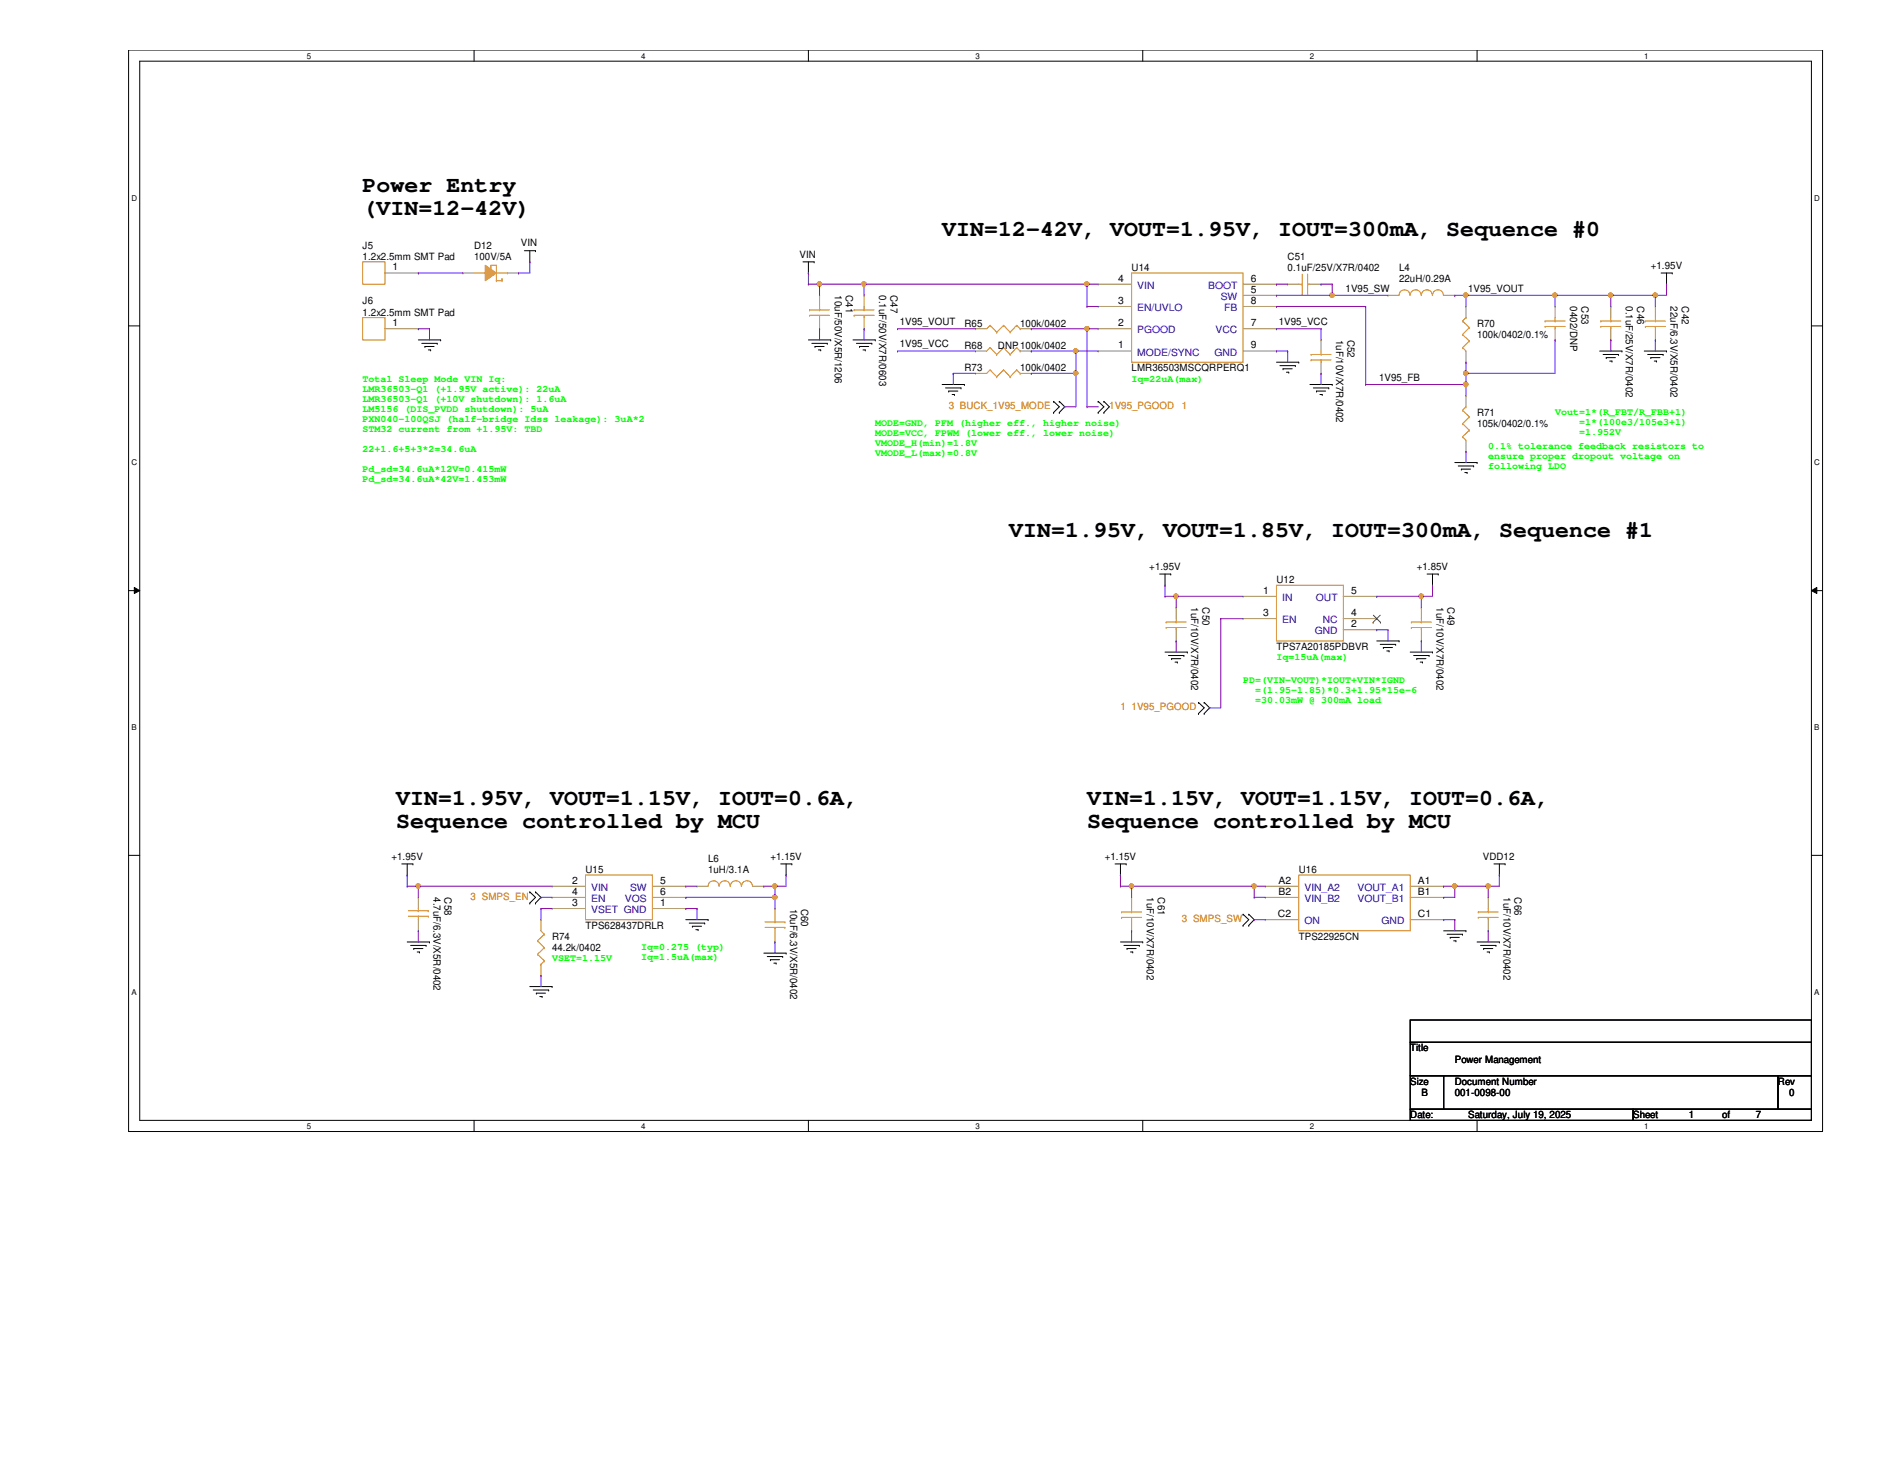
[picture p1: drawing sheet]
<svg xmlns="http://www.w3.org/2000/svg" width="279mm" height="216mm" viewBox="0 0 279 216" stroke-linecap="round" stroke-linejoin="round" font-family="sans-serif">
<path d="M19.1 7.4h250.9v160.2h-250.9zM20.7 9.1h247.7v156.8h-247.7z" fill="none" stroke="#000" stroke-width=".15"/>
<g fill="#fff">
<path d="M45.5 7.6h.6v1.3h-.6z"/>
<path d="M45.5 166.1h.6v1.3h-.6z"/>
</g>
<path d="M70.2 7.4v1.7M70.2 165.9v1.7" fill="none" stroke="#000" stroke-width=".15"/>
<g fill="#fff">
<path d="M95 7.6h.6v1.3h-.6z"/>
<path d="M95 166.1h.6v1.3h-.6z"/>
</g>
<path d="M119.8 7.4v1.7M119.8 165.9v1.7" fill="none" stroke="#000" stroke-width=".15"/>
<g fill="#fff">
<path d="M144.5 7.6h.6v1.3h-.6z"/>
<path d="M144.5 166.1h.6v1.3h-.6z"/>
</g>
<path d="M169.3 7.4v1.7M169.3 165.9v1.7" fill="none" stroke="#000" stroke-width=".15"/>
<g fill="#fff">
<path d="M194.1 7.6h.5v1.3h-.5z"/>
<path d="M194.1 166.1h.5v1.3h-.5z"/>
</g>
<path d="M218.8 7.4v1.7M218.8 165.9v1.7" fill="none" stroke="#000" stroke-width=".15"/>
<g fill="#fff">
<path d="M243.6 7.6h.6v1.3h-.6z"/>
<path d="M243.6 166.1h.6v1.3h-.6z"/>
<path d="M19.5 28.7h.8v1.3h-.8z"/>
<path d="M268.8 28.7h.8v1.3h-.8z"/>
<path d="M19.5 67.9h.8v1.3h-.8z"/>
<path d="M268.8 67.9h.8v1.3h-.8z"/>
</g>
<path d="M19.1 48.3h1.6M268.4 48.3h1.6" fill="none" stroke="#000" stroke-width=".15"/>
<g fill="#fff">
<path d="M19.5 107.1h.7v1.3h-.7z"/>
<path d="M268.8 107.1h.7v1.3h-.7z"/>
</g>
<path d="M19.1 87.5h1.6M19.9 87l.8 .5-.8 .4zM268.4 87.5l.8-.5v.9zM268.4 87.5h1.6" fill="none" stroke="#000" stroke-width=".15"/>
<path d="M19.9 87l.8 .5-.8 .4zM268.4 87.5l.8-.5v.9z" fill="#000"/>
<g fill="#fff">
<path d="M19.5 146.3h.7v1.3h-.7z"/>
<path d="M268.8 146.3h.7v1.3h-.7z"/>
</g>
<g fill="none" stroke="#000" stroke-width=".15">
<path d="M77.7 37.1h1.6M78.5 38.8h.1M78.5 37.1v1.7M79.3 37.1h.1M119 38.8h1.6M119.8 38.8v1.6M120.6 38.8h.1M62 50.3h3.3M62.5 50.8h2.3M62.9 51.3h.1M62.9 51.3h1.4M63.5 51.8h.3"/>
<path d="M63.8 51.8h.1M64.8 50.8h.1M65.3 50.3h.1M119.8 40.4h.1M119.8 50.3h3.3M120.3 50.8h2.3M120.7 51.3h.1M120.7 51.3h1.4M121.2 51.8h.4M121.6 51.8h.1M122.6 50.8h.1M123.1 50.3h.1"/>
<path d="M126.4 50.3h3.3M126.9 50.8h2.3M127.3 51.3h.1M127.3 51.3h1.4M127.8 51.8h.4M128.2 51.8h.1M129.2 50.8h.1M129.7 50.3h.1M139.6 56.9h3.3M140.1 57.4h2.3M140.5 57.9h.1M140.5 57.9h1.4"/>
<path d="M141.1 58.4h.3M141.4 58.4h.1M142.4 57.4h.1M142.9 56.9h.1M156.1 59.4h.1M156.1 59.4l.8 .8-.8 .9M156.9 59.4h.1M156.9 59.4l.8 .8-.8 .9M162.7 59.4h.1M162.7 59.4l.8 .8-.8 .9M163.5 59.4h.1M163.5 59.4l.8 .8-.8 .9"/>
<path d="M189.1 53.6h3.3M189.6 54.1h2.3M190.1 54.6h.1M190.1 54.6h1.3M190.6 55.1h.3M190.9 55.1h.1M191.9 54.1h.1M192.4 53.6h.1M194.1 56.9h3.3M194.6 57.4h2.3M195 57.9h.1M195 57.9h1.4"/>
<path d="M195.5 58.4h.4M195.9 58.4h.1M196.9 57.4h.1M197.4 56.9h.1M237 52h3.3M237.5 52.5h2.3M238 53h.1M238 53h1.3M238.5 53.5h.3M238.8 53.5h.1M239.8 52.5h.1M240.3 52h.1"/>
<path d="M243.6 52h3.3M244.1 52.5h2.3M244.6 53h.1M244.6 53h1.3M245.1 53.5h.3M245.4 53.5h.1M246.1 40.4h1.6M246.4 52.5h.1M246.9 52h.1M246.9 42.1h.1M246.9 40.4v1.7M247.7 40.4h.1"/>
<path d="M156.1 61.1h.1M156.9 61.1h.1M162.7 61.1h.1M163.5 61.1h.1M215.5 68.5h3.3M216 69h2.3M216.5 69.5h.1M216.5 69.5h1.3M217 70h.3M217.3 70h.1M218.3 69h.1M218.8 68.5h.1"/>
<path d="M171.8 85h1.6M172.6 86.7h.1M172.6 96.6h3.3M172.6 85v1.7M173.1 97.1h2.3M173.4 85h.1M173.6 97.5h.1M173.6 97.5h1.3M174.1 98h.3M174.4 98h.1M175.4 97.1h.1M175.9 96.6h.1"/>
<path d="M204 94.9h3.3M204.5 95.4h2.3M204.9 95.9h.1M204.9 95.9h1.4M205.4 96.4h.4M205.8 96.4h.1M206.8 95.4h.1M207.3 94.9h.1M208.9 96.6h3.3M209.4 97.1h2.3M209.9 97.5h.1M209.9 97.5h1.3"/>
<path d="M210.4 98h.3M210.7 98h.1M211.4 85h1.7M211.7 97.1h.1M212.2 96.6h.1M212.2 86.7h.1M212.2 85v1.7M213.1 85h.1M177.5 104h.1M177.5 105.7h.1M177.5 104l.9 .8-.9 .9M178.4 105.7h.1"/>
<path d="M178.4 104h.1M178.4 104l.8 .8-.8 .9M19.1 126.7h1.6M59.5 127.9h1.7M60.3 129.6h.1M60.3 139.5h3.3M60.3 127.9v1.7M60.8 140h2.3M61.2 127.9h.1M63.1 140h.1M63.6 139.5h.1M78.5 132.1h.1"/>
<path d="M78.5 133.7h.1M78.5 132.1l.8 .8-.8 .8M79.3 133.7h.1M79.3 132.1h.1M79.3 132.1l.8 .8-.8 .8M101.6 136.2h3.3M102.1 136.7h2.3M102.6 137.2h.1M102.6 137.2h1.3M103.1 137.7h.3M103.4 137.7h.1M104.4 136.7h.1"/>
<path d="M104.9 136.2h.1M115.7 127.9h1.6M116.5 129.6h.1M116.5 127.9v1.7M117.3 127.9h.1M165.2 127.9h1.6M166 129.6h.1M166 139.5h3.3M166 127.9v1.7M166.5 140h2.3M166.8 127.9h.1M168.8 140h.1"/>
<path d="M169.3 139.5h.1M184.2 135.4h.1M184.2 137h.1M184.2 135.4l.8 .8-.8 .8M185 137h.1M185 135.4h.1M185 135.4l.8 .8-.8 .8M213.9 137.8h3.3M214.4 138.3h2.3M214.8 138.8h.1M214.8 138.8h1.4M215.3 139.3h.4"/>
<path d="M215.7 139.3h.1M216.7 138.3h.1M217.2 137.8h.1M218.8 139.5h3.3M219.3 140h2.3M221.3 127.9h1.7M221.6 140h.1M222.1 129.6h.1M222.1 139.5h.1M222.1 127.9v1.7M223 127.9h.1M268.4 126.7h1.6"/>
<path d="M61.3 140.5h.1M61.3 140.5h1.4M61.8 141h.3M62.1 141h.1M78.5 146.1h3.3M79 146.6h2.3M79.5 147.1h.1M79.5 147.1h1.3M80 147.6h.3M80.3 147.6h.1M81.3 146.6h.1M81.8 146.1h.1"/>
<path d="M113.2 141.1h3.3M113.7 141.6h2.3M114.1 142.1h.1M114.1 142.1h1.4M114.6 142.6h.4M115 142.6h.1M116 141.6h.1M116.5 141.1h.1M167 140.5h.1M167 140.5h1.3M167.5 141h.3M167.8 141h.1"/>
<path d="M208.9 151h59.5v3.3h-59.5zM208.9 154.3h59.5v5h-59.5zM208.9 159.3h5v5h-5zM213.9 159.3h49.5v5h-49.5zM219.8 140.5h.1M219.8 140.5h1.3M220.3 141h.3M220.6 141h.1M263.4 159.3h5v5h-5zM208.9 164.3h33v1.6h-33zM241.9 164.3h26.5v1.6h-26.5z"/>
</g>
<g fill="none" stroke="#cc8006" stroke-width=".15">
<path d="M53.7 38.8h3.3v3.3h-3.3zM72.7 39.3h.1M72.7 39.6h.1M72.7 39.3h.8v2.3M72.7 39.3v.3M53.7 47h3.3v3.3h-3.3zM70.2 40.4h1.7M71.9 40.4h.1M73.5 41.6h.1M73.5 40.4h1.7M73.5 41.6h.9M74.4 41.6h.1"/>
<path d="M74.4 41.3h.1M74.4 41.3v.3M75.2 40.4h.1M119.9 45.9h.1M119.9 46.7h.1M119.9 45.9h3M119.9 46.7h3M121.4 46.7h.1M121.4 45.9h.1M121.4 45.4v.5M121.4 46.7v.3M126.5 45.9h.1"/>
<path d="M126.5 46.7h.1M126.5 45.9h3M126.5 46.7h3M128 46.7h.1M128 45.9h.1M128 45.4v.5M128 46.7v.3M146.7 48.2h.1M146.7 51.5h.1M146.7 48.2l-.5 .5M146.7 48.2l1 1M146.7 51.5l-.5 .5"/>
<path d="M146.7 51.5l1 1M147.7 49.2h.1M147.7 52.5h.1M148.7 48.2h.1M148.7 51.5h.1M148.7 48.2l-1 1M148.7 48.2l.9 1M148.7 51.5l-1 1M148.7 51.5l.9 1M149.6 49.2h.1M149.6 52.5h.1M150.6 48.2h.1"/>
<path d="M150.6 51.5h.1M150.6 48.2l-1 1M150.6 48.2l.5 .5M150.6 51.5l-1 1M150.6 51.5l.5 .5M151.1 48.7h.1M151.1 52h.1M194.2 52.5h.1M194.2 53.3h.1M194.2 52.5h3M194.2 53.3h3M195.7 53.3h.1"/>
<path d="M195.7 52.5h.1M195.7 52v.5M195.7 53.3v.3M172.8 92.1h.1M172.8 92.9h.1M172.8 92.1h2.9M172.8 92.9h2.9M174.2 92.9h.1M174.2 92.1h.1M174.2 91.6v.5M174.2 92.9v.4M189.1 86.7h9.9v8.2h-9.9z"/>
<path d="M60.5 135.7h3M60.5 134.9h3M62 134.9h.1M62 135.7h.1M62 134.5v.4M62 135.7v.5M63.5 135.7h.1M63.5 134.9h.1M79.6 139.3h.1M79.6 139.3l1 1M80.1 137.8l.5 .5M80.6 138.3h.1"/>
<path d="M80.6 138.3l-1 1M86.7 129.6h9.9v6.6h-9.9zM104.9 131.2a.8 .8 0 0 1 .8-.8 .8 .8 0 0 1 .8 .8M106.6 131.2a.8 .8 0 0 1 .8-.8 .8 .8 0 0 1 .8 .8M108.2 131.2a.8 .8 0 0 1 .8-.8 .8 .8 0 0 1 .8 .8M109.9 131.2a.8 .8 0 0 1 .8-.8 .8 .8 0 0 1 .8 .8M166.2 135h.1M166.2 135.8h.1M166.2 135h2.9M166.2 135.8h2.9M167.6 135.8h.1M167.6 135h.1"/>
<path d="M167.6 134.5v.5M167.6 135.8v.4M219 135h.1M219 135.8h.1M219 135h3M219 135.8h3M220.5 135.8h.1M220.5 135h.1M220.5 134.5v.5M220.5 135.8v.4M79.6 141.3h.1M79.6 141.3l1 1"/>
<path d="M80.1 142.8h.1M80.6 140.3h.1M80.6 142.3h.1M80.6 140.3l-1 1M80.6 142.3l-.5 .5"/>
</g>
<g fill="none" stroke="#a84" stroke-width=".15">
<path d="M57 48.7h5M57 40.4h5M62 40.4h.1M62 48.7h.1M121.4 48.7h.1M121.4 43.7h.1M121.4 43.7v1.7M121.4 47v1.7M128 48.7h.1M128 43.7h.1M128 43.7v1.7M128 47v1.7"/>
<path d="M144.5 48.7h.1M144.5 52h.1M144.5 48.7h1.7M144.5 52h1.7M151.1 48.7h1.7M151.1 52h1.7M152.8 48.7h.1M152.8 52h.1M195.7 55.3h.1M195.7 50.3h.1M195.7 50.3v1.7M195.7 53.6v1.7"/>
<path d="M174.2 94.9h.1M174.2 90h.1M174.2 90v1.6M174.2 93.3v1.6M184.2 91.6h.1M184.2 88.3h.1M184.2 88.3h4.9M184.2 91.6h4.9M199 88.3h5M199 93.3h5M199 91.6h5M204 88.3h.1"/>
<path d="M204 93.3h.1M204 91.6h.1M62 132.9h.1M62 137.8h.1M62 132.9v1.6M62 136.2v1.6M80.1 136.2h.1M80.1 136.2v1.6M81.8 131.2h.1M81.8 134.5h.1M81.8 132.9h.1M81.8 134.5h4.9"/>
<path d="M81.8 131.2h4.9M81.8 132.9h4.9M96.6 134.5h5M96.6 131.2h5M96.6 132.9h5M101.6 134.5h.1M101.6 131.2h.1M101.6 132.9h.1M103.3 131.2h.1M103.3 131.2h1.6M111.5 131.2h1.7M113.2 131.2h.1"/>
<path d="M167.6 137.8h.1M167.6 132.9h.1M167.6 132.9v1.6M167.6 136.2v1.6M220.5 137.8h.1M220.5 132.9h.1M220.5 132.9v1.6M220.5 136.2v1.6M80.1 144.4h.1M80.1 142.8v1.6"/>
</g>
<path d="M203.4 92.2h.1M203.5 91.1l1 1.1M204.5 91.1l-1.1 1.1M204.5 92.2h.1" fill="none" stroke="#804000" stroke-width=".15"/>
<path d="M71.9 39.3l1.6 1.1-1.6 1.2z" fill-rule="evenodd" fill="#cc8006"/>
<g fill="none" stroke="#cc8006" stroke-width=".15">
<path d="M71.9 39.3l1.6 1.1-1.6 1.2zM146.7 54.8h.1M146.7 54.8l-.5 .5M146.7 54.8l1 1M147.7 55.8h.1M148.7 54.8h.1M148.7 54.8l-1 1M148.7 54.8l.9 1M149.6 55.8h.1M150.6 54.8h.1M150.6 54.8l-1 1M150.6 54.8l.5 .5"/>
<path d="M151.1 55.3h.1M167.6 40.4h16.6v13.2h-16.6zM192.4 42.1h.5M192.9 43.6h.1M192.9 42.1h.1M192.9 40.6v3M193.7 42.1h.1M193.7 43.6h.1M193.7 42.1h.4M193.7 40.6v3M207.3 43.7a.8 .8 0 0 1 .8-.8 .8 .8 0 0 1 .8 .8M208.9 43.7a.8 .8 0 0 1 .8-.8 .8 .8 0 0 1 .8 .8"/>
<path d="M210.6 43.7a.8 .8 0 0 1 .8-.8 .8 .8 0 0 1 .8 .8M212.2 43.7a.8 .8 0 0 1 .8-.8 .8 .8 0 0 1 .8 .8M216.7 51.5h.1M216.7 49.5h.1M216.7 47.5h.1M216.7 51.5l.5 .5M216.7 49.5l1 1M216.7 47.5l1 1M217.2 47h.1M217.2 47l-.5 .5M217.7 50.5h.1M217.7 48.5h.1"/>
<path d="M217.7 50.5l-1 1M217.7 48.5l-1 1M228.9 47.5h.1M228.9 48.3h.1M228.9 47.5h3M228.9 48.3h3M230.4 48.3h.1M230.4 47.5h.1M230.4 47v.5M230.4 48.3v.4M237.2 47.5h.1M237.2 48.3h.1"/>
<path d="M237.2 47.5h2.9M237.2 48.3h2.9M238.6 48.3h.1M238.6 47.5h.1M238.6 47v.5M238.6 48.3v.4M243.8 47.5h.1M243.8 48.3h.1M243.8 47.5h2.9M243.8 48.3h2.9M245.2 48.3h.1M245.2 47.5h.1"/>
<path d="M245.2 47v.5M245.2 48.3v.4M216.7 64.7h.1M216.7 62.7h.1M216.7 60.7h.1M216.7 64.7l.5 .5M216.7 62.7l1 1M216.7 60.7l1 1M217.2 60.2h.1M217.2 60.2l-.5 .5M217.7 63.7h.1M217.7 61.7h.1"/>
<path d="M217.7 63.7l-1 1M217.7 61.7l-1 1M209.1 92.1h.1M209.1 92.9h.1M209.1 92.1h2.9M209.1 92.9h2.9M210.6 92.9h.1M210.6 92.1h.1M210.6 91.6v.5M210.6 92.9v.4M113.3 137.3h3M113.3 136.5h3"/>
<path d="M114.8 136.5h.1M114.8 137.3h.1M114.8 136.2v.3M114.8 137.3v.5M116.3 137.3h.1M116.3 136.5h.1M192.4 129.6h16.5v8.2h-16.5z"/>
</g>
<g fill="none" stroke="#a84" stroke-width=".15">
<path d="M68.6 40.4h.1M68.6 40.4h1.6M75.2 40.4h1.6M76.8 40.4h.1M144.5 55.3h.1M144.5 55.3h1.7M151.1 55.3h1.7M152.8 55.3h.1M162.7 52h.1M162.7 48.7h.1M162.7 45.4h.1M162.7 42.1h.1"/>
<path d="M162.7 42.1h4.9M162.7 52h4.9M162.7 48.7h4.9M162.7 45.4h4.9M184.2 42.1h4.9M184.2 52h4.9M184.2 48.7h4.9M184.2 45.4h4.9M184.2 43.7h4.9M189.1 43.7h.1M189.1 42.1h.1M189.1 48.7h.1"/>
<path d="M189.1 45.4h.1M189.1 52h.1M190.8 42.1h.1M190.8 42.1h1.6M194.1 42.1h1.6M195.7 42.1h.1M205.6 43.7h.1M205.6 43.7h1.7M213.9 43.7h1.6M215.5 43.7h.1M217.2 53.6h.1M217.2 45.4h.1"/>
<path d="M217.2 58.6h.1M217.2 45.4v1.6M217.2 52v1.6M217.2 58.6v1.6M230.4 50.3h.1M230.4 45.4h.1M230.4 45.4v1.6M230.4 48.7v1.6M238.6 50.3h.1M238.6 45.4h.1M238.6 45.4v1.6M238.6 48.7v1.6"/>
<path d="M245.2 50.3h.1M245.2 45.4h.1M245.2 45.4v1.6M245.2 48.7v1.6M217.2 66.8h.1M217.2 65.2v1.6M210.6 94.9h.1M210.6 90h.1M210.6 90v1.6M210.6 93.3v1.6M114.8 134.5h.1M114.8 139.5h.1"/>
<path d="M114.8 134.5v1.7M114.8 137.8v1.7M187.5 131.2h.1M187.5 132.9h.1M187.5 136.2h.1M187.5 131.2h4.9M187.5 132.9h4.9M187.5 136.2h4.9M208.9 131.2h5M208.9 132.9h5M208.9 136.2h5M213.9 136.2h.1"/>
<path d="M213.9 131.2h.1M213.9 132.9h.1"/>
</g>
<path d="M119.8 40.4h.1M119.8 42.1h.1M119.8 40.4v1.7M119.8 42.1h1.6M121.4 42.1h.1M121.4 42.1v1.6" fill="none" stroke="#4200ff" stroke-width=".15"/>
<circle cx="121.4" cy="42.1" r=".32" fill="#f00"/>
<circle cx="121.4" cy="42.1" r=".32" fill="none" stroke="#f00" stroke-width=".15"/>
<path d="M121.4 42.1h.1M121.4 42.1h39.6M128 42.1h.1M128 42.1v1.6" fill="none" stroke="#4200ff" stroke-width=".15"/>
<circle cx="161" cy="42.1" r=".32" fill="#f00"/>
<circle cx="161" cy="42.1" r=".32" fill="none" stroke="#f00" stroke-width=".15"/>
<circle cx="128" cy="42.1" r=".32" fill="#f00"/>
<circle cx="128" cy="42.1" r=".32" fill="none" stroke="#f00" stroke-width=".15"/>
<path d="M161 42.1h.1M161 42.1v3.3M189.1 42.1h.1M189.1 43.7h.1M189.1 42.1h1.7M189.1 43.7h16.5M195.7 42.1h.1M195.7 42.1h1.7M197.4 42.1h.1M197.4 43.7h.1M197.4 42.1v1.6" fill="none" stroke="#4200ff" stroke-width=".15"/>
<circle cx="197.3" cy="43.7" r=".32" fill="#f00"/>
<circle cx="197.3" cy="43.7" r=".32" fill="none" stroke="#f00" stroke-width=".15"/>
<path d="M215.5 43.7h.1M215.5 43.7h14.9M217.2 43.7h.1M217.2 43.7v1.7" fill="none" stroke="#4200ff" stroke-width=".15"/>
<circle cx="217.1" cy="43.7" r=".32" fill="#f00"/>
<circle cx="217.1" cy="43.7" r=".32" fill="none" stroke="#f00" stroke-width=".15"/>
<path d="M230.4 43.7h.1M230.4 43.7h8.2M230.4 43.7v1.7" fill="none" stroke="#4200ff" stroke-width=".15"/>
<circle cx="230.4" cy="43.7" r=".32" fill="#f00"/>
<circle cx="230.4" cy="43.7" r=".32" fill="none" stroke="#f00" stroke-width=".15"/>
<path d="M238.6 43.7h.1M238.6 43.7v1.7M238.6 43.7h6.6" fill="none" stroke="#4200ff" stroke-width=".15"/>
<circle cx="245.2" cy="43.7" r=".32" fill="#f00"/>
<circle cx="245.2" cy="43.7" r=".32" fill="none" stroke="#f00" stroke-width=".15"/>
<circle cx="238.6" cy="43.7" r=".32" fill="#f00"/>
<circle cx="238.6" cy="43.7" r=".32" fill="none" stroke="#f00" stroke-width=".15"/>
<g fill="none" stroke="#4200ff" stroke-width=".15">
<path d="M121.4 48.7h.1M121.4 48.7v1.6M128 48.7h.1M128 48.7v1.6M133 52h.1M133 52h11.5M152.8 52h.1M152.8 52h9.9M159.4 52h.1M159.4 52v3.3M161 45.4h.1M161 45.4h1.7"/>
<path d="M189.1 45.4h.1M189.1 48.7h.1M189.1 45.4h13.2M189.1 48.7h6.6M195.7 48.7h.1M195.7 48.7v1.6M202.3 45.4h.1M202.3 45.4v11.5M230.4 50.3h.1M230.4 50.3v5M238.6 50.3h.1M238.6 50.3v1.7"/>
<path d="M245.2 43.7h.1M245.2 50.3h.1M245.2 43.7v1.7M245.2 50.3v1.7M245.2 43.7h1.7"/>
</g>
<circle cx="159.4" cy="55.3" r=".32" fill="#f00"/>
<circle cx="159.4" cy="55.3" r=".32" fill="none" stroke="#f00" stroke-width=".15"/>
<circle cx="159.4" cy="52" r=".32" fill="#f00"/>
<circle cx="159.4" cy="52" r=".32" fill="none" stroke="#f00" stroke-width=".15"/>
<g fill="none" stroke="#4200ff" stroke-width=".15">
<path d="M141.2 55.3h.1M141.2 55.3h3.3M141.2 55.3v1.6M152.8 55.3h.1M152.8 55.3h6.6M159.4 55.3h.1M159.4 55.3v4.9M189.1 52h.1M189.1 52h1.7M190.8 52h.1M190.8 52v1.6M195.7 55.3h.1"/>
<path d="M195.7 55.3v1.6M217.2 53.6h.1M217.2 55.3h.1M217.2 53.6v3.3M217.2 55.3h13.2"/>
</g>
<circle cx="217.1" cy="55.3" r=".32" fill="#f00"/>
<circle cx="217.1" cy="55.3" r=".32" fill="none" stroke="#f00" stroke-width=".15"/>
<path d="M202.3 56.9h.1M202.3 56.9h14.9" fill="none" stroke="#4200ff" stroke-width=".15"/>
<circle cx="217.1" cy="56.9" r=".32" fill="#f00"/>
<circle cx="217.1" cy="56.9" r=".32" fill="none" stroke="#f00" stroke-width=".15"/>
<g fill="none" stroke="#4200ff" stroke-width=".15">
<path d="M78.5 38.8h.1M78.5 38.8v1.6h-1.7M62 40.4h.1M62 48.7h.1M62 40.4h6.6M62 48.7h1.6M63.6 48.7h.1M63.6 48.7v1.6M76.8 40.4h.1M133 48.7h.1M133 48.7h11.5M152.8 48.7h.1"/>
<path d="M152.8 48.7h8.2M161 48.7h.1M161 48.7v11.5M217.2 56.9h.1M217.2 56.9v1.7M246.9 42.1h.1M246.9 42.1v1.6M157.7 60.2h.1M157.7 60.2h1.7M217.2 66.8h.1M217.2 66.8v1.7"/>
</g>
<circle cx="161" cy="48.7" r=".32" fill="#f00"/>
<circle cx="161" cy="48.7" r=".32" fill="none" stroke="#f00" stroke-width=".15"/>
<path d="M161 48.7h.1M161 48.7h1.7M161 60.2h.1M161 60.2h1.7M174.2 94.9h.1M174.2 88.3h.1M174.2 88.3v1.7M174.2 94.9v1.7M204 93.3h.1M204 93.3h1.6M205.6 93.3h.1M205.6 93.3v1.6" fill="none" stroke="#4200ff" stroke-width=".15"/>
<circle cx="174.2" cy="88.3" r=".32" fill="#f00"/>
<circle cx="174.2" cy="88.3" r=".32" fill="none" stroke="#f00" stroke-width=".15"/>
<path d="M174.2 88.3h.1M174.2 88.3h10M204 88.3h.1M204 88.3h6.6M210.6 94.9h.1M210.6 88.3h.1M210.6 88.3v1.7M210.6 94.9v1.7" fill="none" stroke="#4200ff" stroke-width=".15"/>
<circle cx="210.5" cy="88.3" r=".32" fill="#f00"/>
<circle cx="210.5" cy="88.3" r=".32" fill="none" stroke="#f00" stroke-width=".15"/>
<g fill="none" stroke="#4200ff" stroke-width=".15">
<path d="M161 42.1h.1M161 42.1h1.7M172.6 86.7h.1M172.6 88.3h.1M172.6 88.3h1.6M172.6 86.7v1.6M180.8 91.6h.1M180.8 91.6h3.4M180.8 91.6v13.2h-1.6M210.6 88.3h.1M212.2 86.7h.1M212.2 86.7v1.6h-1.6"/>
<path d="M179.2 104.8h.1M101.6 134.5h.1M101.6 131.2h.1M101.6 132.9h.1M101.6 134.5h1.7M101.6 131.2h1.7M101.6 132.9h13.2M103.3 134.5h.1M103.3 134.5v1.7"/>
</g>
<circle cx="114.8" cy="132.9" r=".32" fill="#f00"/>
<circle cx="114.8" cy="132.9" r=".32" fill="none" stroke="#f00" stroke-width=".15"/>
<path d="M113.2 131.2h.1M113.2 131.2h1.6M114.8 131.2h.1M114.8 131.2v1.7" fill="none" stroke="#4200ff" stroke-width=".15"/>
<circle cx="114.8" cy="131.2" r=".32" fill="#f00"/>
<circle cx="114.8" cy="131.2" r=".32" fill="none" stroke="#f00" stroke-width=".15"/>
<g fill="none" stroke="#4200ff" stroke-width=".15">
<path d="M60.3 129.6h.1M60.3 131.2h.1M60.3 131.2h1.7M60.3 129.6v1.6M62 137.8h.1M62 131.2h.1M62 131.2v1.7M62 137.8v1.7M80.1 134.5h.1M80.1 134.5v1.7M80.1 134.5h1.7M114.8 139.5h.1"/>
<path d="M114.8 131.2h.1M114.8 139.5v1.6M116.5 129.6h.1M116.5 129.6v1.6h-1.7M80.1 144.4h.1M80.1 144.4v1.7"/>
</g>
<circle cx="62" cy="131.2" r=".32" fill="#f00"/>
<circle cx="62" cy="131.2" r=".32" fill="none" stroke="#f00" stroke-width=".15"/>
<path d="M62 131.2h.1M62 131.2h19.8M80.1 132.9h.1M80.1 132.9h1.7M185.8 136.2h.1M185.8 136.2h1.7M215.5 136.2h.1M215.5 136.2v1.6M220.5 131.2h.1M220.5 131.2v1.7M222.1 129.6h.1M222.1 129.6v1.6h-1.6" fill="none" stroke="#4200ff" stroke-width=".15"/>
<circle cx="220.4" cy="131.2" r=".32" fill="#f00"/>
<circle cx="220.4" cy="131.2" r=".32" fill="none" stroke="#f00" stroke-width=".15"/>
<path d="M114.8 132.9h.1M114.8 132.9v1.6M213.9 136.2h.1M213.9 131.2h.1M213.9 132.9h.1M213.9 136.2h1.6M213.9 131.2h1.6M215.5 131.2h.1M215.5 131.2v1.7h-1.6" fill="none" stroke="#4200ff" stroke-width=".15"/>
<circle cx="215.5" cy="131.2" r=".32" fill="#f00"/>
<circle cx="215.5" cy="131.2" r=".32" fill="none" stroke="#f00" stroke-width=".15"/>
<path d="M167.6 137.8h.1M167.6 131.2h.1M167.6 131.2h19.9M167.6 137.8v1.7M185.8 132.9h.1M185.8 131.2h.1M185.8 132.9h1.7M185.8 131.2v1.7M215.5 131.2h.1M215.5 131.2h5M220.5 137.8h.1M220.5 137.8v1.7" fill="none" stroke="#4200ff" stroke-width=".15"/>
<circle cx="185.8" cy="131.2" r=".32" fill="#f00"/>
<circle cx="185.8" cy="131.2" r=".32" fill="none" stroke="#f00" stroke-width=".15"/>
<circle cx="167.6" cy="131.2" r=".32" fill="#f00"/>
<circle cx="167.6" cy="131.2" r=".32" fill="none" stroke="#f00" stroke-width=".15"/>
<path d="M166 129.6h.1M166 131.2h.1M166 129.6v1.6M166 131.2h1.6M167.6 131.2h.1M167.6 131.2v1.7" fill="none" stroke="#4200ff" stroke-width=".15"/>
<circle cx="121.4" cy="42.1" r=".32" fill="#f00"/>
<circle cx="121.4" cy="42.1" r=".32" fill="none" stroke="#f00" stroke-width=".15"/>
<circle cx="161" cy="42.1" r=".32" fill="#f00"/>
<circle cx="161" cy="42.1" r=".32" fill="none" stroke="#f00" stroke-width=".15"/>
<circle cx="128" cy="42.1" r=".32" fill="#f00"/>
<circle cx="128" cy="42.1" r=".32" fill="none" stroke="#f00" stroke-width=".15"/>
<circle cx="197.3" cy="43.7" r=".32" fill="#f00"/>
<circle cx="197.3" cy="43.7" r=".32" fill="none" stroke="#f00" stroke-width=".15"/>
<circle cx="217.1" cy="43.7" r=".32" fill="#f00"/>
<circle cx="217.1" cy="43.7" r=".32" fill="none" stroke="#f00" stroke-width=".15"/>
<circle cx="230.4" cy="43.7" r=".32" fill="#f00"/>
<circle cx="230.4" cy="43.7" r=".32" fill="none" stroke="#f00" stroke-width=".15"/>
<circle cx="245.2" cy="43.7" r=".32" fill="#f00"/>
<circle cx="245.2" cy="43.7" r=".32" fill="none" stroke="#f00" stroke-width=".15"/>
<circle cx="238.6" cy="43.7" r=".32" fill="#f00"/>
<circle cx="238.6" cy="43.7" r=".32" fill="none" stroke="#f00" stroke-width=".15"/>
<circle cx="159.4" cy="55.3" r=".32" fill="#f00"/>
<circle cx="159.4" cy="55.3" r=".32" fill="none" stroke="#f00" stroke-width=".15"/>
<circle cx="159.4" cy="52" r=".32" fill="#f00"/>
<circle cx="159.4" cy="52" r=".32" fill="none" stroke="#f00" stroke-width=".15"/>
<circle cx="217.1" cy="55.3" r=".32" fill="#f00"/>
<circle cx="217.1" cy="55.3" r=".32" fill="none" stroke="#f00" stroke-width=".15"/>
<circle cx="217.1" cy="56.9" r=".32" fill="#f00"/>
<circle cx="217.1" cy="56.9" r=".32" fill="none" stroke="#f00" stroke-width=".15"/>
<circle cx="161" cy="48.7" r=".32" fill="#f00"/>
<circle cx="161" cy="48.7" r=".32" fill="none" stroke="#f00" stroke-width=".15"/>
<circle cx="174.2" cy="88.3" r=".32" fill="#f00"/>
<circle cx="174.2" cy="88.3" r=".32" fill="none" stroke="#f00" stroke-width=".15"/>
<circle cx="210.5" cy="88.3" r=".32" fill="#f00"/>
<circle cx="210.5" cy="88.3" r=".32" fill="none" stroke="#f00" stroke-width=".15"/>
<circle cx="114.8" cy="132.9" r=".32" fill="#f00"/>
<circle cx="114.8" cy="132.9" r=".32" fill="none" stroke="#f00" stroke-width=".15"/>
<circle cx="114.8" cy="131.2" r=".32" fill="#f00"/>
<circle cx="114.8" cy="131.2" r=".32" fill="none" stroke="#f00" stroke-width=".15"/>
<circle cx="62" cy="131.2" r=".32" fill="#f00"/>
<circle cx="62" cy="131.2" r=".32" fill="none" stroke="#f00" stroke-width=".15"/>
<circle cx="220.4" cy="131.2" r=".32" fill="#f00"/>
<circle cx="220.4" cy="131.2" r=".32" fill="none" stroke="#f00" stroke-width=".15"/>
<circle cx="215.5" cy="131.2" r=".32" fill="#f00"/>
<circle cx="215.5" cy="131.2" r=".32" fill="none" stroke="#f00" stroke-width=".15"/>
<circle cx="185.8" cy="131.2" r=".32" fill="#f00"/>
<circle cx="185.8" cy="131.2" r=".32" fill="none" stroke="#f00" stroke-width=".15"/>
<circle cx="167.6" cy="131.2" r=".32" fill="#f00"/>
<circle cx="167.6" cy="131.2" r=".32" fill="none" stroke="#f00" stroke-width=".15"/>
<g font-size="3.4">
<text x="53.7" y="28.4">Power Entry</text>
<text x="53.7" y="31.8">(VIN=12-42V)</text>
<text x="139.6" y="35">VIN=12-42V, VOUT=1.95V, IOUT=300mA, Sequence #0</text>
<text x="149.5" y="79.5">VIN=1.95V, VOUT=1.85V, IOUT=300mA, Sequence #1</text>
<text x="58.7" y="119.2">VIN=1.95V, VOUT=1.15V, IOUT=0.6A,</text>
<text x="161" y="119.2">VIN=1.15V, VOUT=1.15V, IOUT=0.6A,</text>
<text x="58.7" y="122.6">Sequence controlled by MCU</text>
<text x="161" y="122.6">Sequence controlled by MCU</text>
</g>
<g font-size="1.5">
<text x="53.7" y="36.8">J5</text>
<text x="53.7" y="38.5">1.2x2.5mm SMT Pad</text>
<text x="58.2" y="40">1</text>
<text x="70.2" y="36.8">D12</text>
<text x="70.2" y="38.5">100V/5A</text>
<text x="77.2" y="36.5">VIN</text>
<text x="118.4" y="38.1">VIN</text>
<text x="165.7" y="41.7">4</text>
<text x="167.6" y="40.1">U14</text>
<text x="185.3" y="41.7">6</text>
<text x="190.8" y="38.5">C51</text>
<text x="190.8" y="40.1">0.1uF/25V/X7R/0402</text>
<text x="207.3" y="40.1">L4</text>
<text x="207.3" y="41.8">22uH/0.29A</text>
<text x="244.6" y="39.8">+1.95V</text>
<text x="53.7" y="45.1">J6</text>
<text x="53.7" y="46.7">1.2x2.5mm SMT Pad</text>
<text x="123.7" y="43.7" transform="rotate(90 123.7 43.7)">10uF/50V/X5R/1206</text>
<text x="125.3" y="43.7" transform="rotate(90 125.3 43.7)">C41</text>
<text x="130.3" y="43.7" transform="rotate(90 130.3 43.7)">0.1uF/50V/X7R/0603</text>
<text x="131.9" y="43.7" transform="rotate(90 131.9 43.7)">C47</text>
<text x="165.7" y="45">3</text>
<text x="185.3" y="43.3">5</text>
<text x="185.3" y="45">8</text>
<text x="199.3" y="43.2">1V95_SW</text>
<text x="217.5" y="43.2">1V95_VOUT</text>
<text x="232.6" y="45.4" transform="rotate(90 232.6 45.4)">0402/DNP</text>
<text x="234.3" y="45.4" transform="rotate(90 234.3 45.4)">C53</text>
<text x="240.9" y="45.4" transform="rotate(90 240.9 45.4)">0.1uF/25V/X7R/0402</text>
<text x="242.5" y="45.4" transform="rotate(90 242.5 45.4)">C46</text>
<text x="247.5" y="45.4" transform="rotate(90 247.5 45.4)">22uF/6.3V/X5R/0402</text>
<text x="249.1" y="45.4" transform="rotate(90 249.1 45.4)">C42</text>
<text x="58.2" y="48.3">1</text>
<text x="133.3" y="51.4">1V95_VCC</text>
<text x="133.3" y="48.1">1V95_VOUT</text>
<text x="142.9" y="48.4">R65</text>
<text x="142.9" y="51.7">R68</text>
<text x="147.8" y="51.7">DNP100k/0402</text>
<text x="151.1" y="48.4">100k/0402</text>
<text x="165.7" y="51.6">1</text>
<text x="165.7" y="48.3">2</text>
<text x="185.3" y="48.3">7</text>
<text x="185.3" y="51.6">9</text>
<text x="189.4" y="48.1">1V95_VCC</text>
<text x="198" y="50.3" transform="rotate(90 198 50.3)">1uF/10V/X7R/0402</text>
<text x="199.6" y="50.3" transform="rotate(90 199.6 50.3)">C52</text>
<text x="218.8" y="48.4">R70</text>
<text x="218.8" y="50">100k/0402/0.1%</text>
<text x="142.9" y="55">R73</text>
<text x="151.1" y="55">100k/0402</text>
<text x="167.6" y="55">LMR36503MSCQRPERQ1</text>
<text x="204.3" y="56.4">1V95_FB</text>
<text x="218.8" y="61.6">R71</text>
<text x="218.8" y="63.2">105k/0402/0.1%</text>
<text x="170.3" y="84.4">+1.95V</text>
<text x="176.5" y="90" transform="rotate(90 176.5 90)">1uF/10V/X7R/0402</text>
<text x="178.1" y="90" transform="rotate(90 178.1 90)">C50</text>
<text x="187.1" y="87.9">1</text>
<text x="189.1" y="86.4">U12</text>
<text x="200.2" y="87.9">5</text>
<text x="209.9" y="84.4">+1.85V</text>
<text x="212.8" y="90" transform="rotate(90 212.8 90)">1uF/10V/X7R/0402</text>
<text x="214.5" y="90" transform="rotate(90 214.5 90)">C49</text>
<text x="187.1" y="91.2">3</text>
<text x="200.2" y="92.9">2</text>
<text x="200.2" y="91.2">4</text>
<text x="189.1" y="96.3">TPS7A20185PDBVR</text>
<text x="58" y="127.3">+1.95V</text>
<text x="84.8" y="130.9">2</text>
<text x="86.7" y="129.3">U15</text>
<text x="97.8" y="130.9">5</text>
<text x="104.9" y="127.6">L6</text>
<text x="104.9" y="129.3">1uH/3.1A</text>
<text x="114.1" y="127.3">+1.15V</text>
<text x="163.7" y="127.3">+1.15V</text>
<text x="189.4" y="130.9">A2</text>
<text x="192.4" y="129.3">U16</text>
<text x="210.1" y="130.9">A1</text>
<text x="219.7" y="127.3">VDD12</text>
<text x="64.2" y="132.9" transform="rotate(90 64.2 132.9)">4.7uF/6.3V/X5R/0402</text>
<text x="65.9" y="132.9" transform="rotate(90 65.9 132.9)">C58</text>
<text x="84.8" y="134.2">3</text>
<text x="84.8" y="132.5">4</text>
<text x="86.7" y="137.5">TPS628437DRLR</text>
<text x="97.8" y="134.2">1</text>
<text x="97.8" y="132.5">6</text>
<text x="117.1" y="134.5" transform="rotate(90 117.1 134.5)">10uF/6.3V/X5R/0402</text>
<text x="118.7" y="134.5" transform="rotate(90 118.7 134.5)">C60</text>
<text x="169.9" y="132.9" transform="rotate(90 169.9 132.9)">1uF/10V/X7R/0402</text>
<text x="171.5" y="132.9" transform="rotate(90 171.5 132.9)">C61</text>
<text x="189.3" y="135.8">C2</text>
<text x="189.4" y="132.5">B2</text>
<text x="210.1" y="135.8">C1</text>
<text x="210.1" y="132.5">B1</text>
<text x="222.7" y="132.9" transform="rotate(90 222.7 132.9)">1uF/10V/X7R/0402</text>
<text x="224.4" y="132.9" transform="rotate(90 224.4 132.9)">C66</text>
<text x="81.8" y="139.2">R74</text>
<text x="81.8" y="140.8">44.2k/0402</text>
<text x="192.4" y="139.2">TPS22925CN</text>
<text x="208.9" y="155.7">Title</text>
<text x="208.9" y="160.7">Size</text>
<text x="215.5" y="160.7">Document Number</text>
<text x="215.5" y="157.4">Power Management</text>
<text x="263.4" y="160.7">Rev</text>
<text x="208.9" y="165.6">Date:</text>
<text x="210.6" y="162.3">B</text>
<text x="215.5" y="162.3">001-0098-00</text>
<text x="217.5" y="165.6">Saturday, July 19, 2025</text>
<text x="241.9" y="165.6">Sheet</text>
<text x="250.2" y="165.6">1</text>
<text x="255.1" y="165.6">of</text>
<text x="260.1" y="165.6">7</text>
<text x="265" y="162.3">0</text>
</g>
<g font-size="1.5" fill="#00c">
<text x="168.5" y="46.1">EN/UVLO</text>
<text x="168.5" y="42.8">VIN</text>
<text x="179" y="42.8">BOOT</text>
<text x="180.8" y="44.4">SW</text>
<text x="181.4" y="46.1">FB</text>
<text x="168.5" y="52.7">MODE/SYNC</text>
<text x="168.5" y="49.4">PGOOD</text>
<text x="179.9" y="52.7">GND</text>
<text x="180.1" y="49.4">VCC</text>
<text x="189.9" y="89">IN</text>
<text x="194.9" y="89">OUT</text>
<text x="189.9" y="92.3">EN</text>
<text x="194.8" y="93.9">GND</text>
<text x="196" y="92.3">NC</text>
<text x="87.6" y="131.9">VIN</text>
<text x="93.3" y="131.9">SW</text>
<text x="193.3" y="131.9">VIN_A2</text>
<text x="201.1" y="131.9">VOUT_A1</text>
<text x="87.6" y="135.2">VSET GND</text>
<text x="87.6" y="133.6">EN</text>
<text x="92.6" y="133.6">VOS</text>
<text x="193.3" y="133.6">VIN_B2</text>
<text x="193.3" y="136.9">ON</text>
<text x="201.1" y="133.6">VOUT_B1</text>
<text x="204.7" y="136.9">GND</text>
</g>
<g font-size="1.5" fill="#0f0">
<text x="53.7" y="56.5">Total Sleep Mode VIN Iq:</text>
<text x="53.7" y="58">LMR36503-Q1 (+1.95V active): 22uA</text>
<text x="53.7" y="59.5">LMR36503-Q1 (+10V shutdown): 1.6uA</text>
<text x="167.6" y="56.5">Iq=22uA(max)</text>
<text x="53.7" y="61">LM5156 (DIS_PVDD shutdown): 5uA</text>
<text x="53.7" y="62.4">PXN040-100QSJ (half-bridge Idss leakage): 3uA*2</text>
<text x="53.7" y="63.9">STM32 current from +1.95V: TBD</text>
<text x="129.7" y="63.1">MODE=GND, PFM (higher eff., higher noise)</text>
<text x="129.7" y="64.6">MODE=VCC, FPWM (lower eff., lower noise)</text>
<text x="230.4" y="61.5">Vout=1*(R_FBT/R_FBB+1)</text>
<text x="233.9" y="62.9">=1*(100e3/105e3+1)</text>
<text x="233.9" y="64.4">=1.952V</text>
<text x="53.7" y="66.9">22+1.6+5+3*2=34.6uA</text>
<text x="53.7" y="69.8">Pd_sd=34.6uA*12V=0.415mW</text>
<text x="53.7" y="71.3">Pd_sd=34.6uA*42V=1.453mW</text>
<text x="129.7" y="66.1">VMODE_H(min)=1.8V</text>
<text x="129.7" y="67.6">VMODE_L(max)=0.8V</text>
<text x="220.5" y="66.4">0.1% tolerance feedback resistors to</text>
<text x="220.5" y="67.9">ensure proper dropout voltage on</text>
<text x="220.5" y="69.4">following LDO</text>
<text x="184.1" y="101.1">PD=(VIN-VOUT)*IOUT+VIN*IGND</text>
<text x="189.1" y="97.8">Iq=15uA(max)</text>
<text x="185.9" y="102.6">=(1.95-1.85)*0.3+1.95*15e-6</text>
<text x="185.9" y="104.1">=30.03mW @ 300mA load</text>
<text x="81.8" y="142.4">VSET=1.15V</text>
<text x="95" y="140.7">Iq=0.275 (typ)</text>
<text x="95" y="142.2">Iq=1.5uA(max)</text>
</g>
<g font-size="1.5" fill="#f00">
<text x="140.5" y="60.6">3 BUCK_1V95_MODE</text>
<text x="164.3" y="60.6">1V95_PGOOD</text>
<text x="175.1" y="60.6">1</text>
<text x="166" y="105.2">1</text>
<text x="167.6" y="105.2">1V95_PGOOD</text>
<text x="69.7" y="133.3">3 SMPS_EN</text>
<text x="175.1" y="136.6">3 SMPS_SW</text>
</g>
<g font-size="1.2">
<text x="45.5" y="8.7">5</text>
<text x="95" y="8.7">4</text>
<text x="144.5" y="8.7">3</text>
<text x="194.1" y="8.7">2</text>
<text x="243.6" y="8.7">1</text>
<text x="19.5" y="29.7">D</text>
<text x="268.8" y="29.7">D</text>
<text x="19.5" y="68.9">C</text>
<text x="268.8" y="68.9">C</text>
<text x="19.5" y="108.1">B</text>
<text x="268.8" y="108.1">B</text>
<text x="19.5" y="147.3">A</text>
<text x="268.8" y="147.3">A</text>
<text x="45.5" y="167.2">5</text>
<text x="95" y="167.2">4</text>
<text x="144.5" y="167.2">3</text>
<text x="194.1" y="167.2">2</text>
<text x="243.6" y="167.2">1</text>
</g>
</svg>
